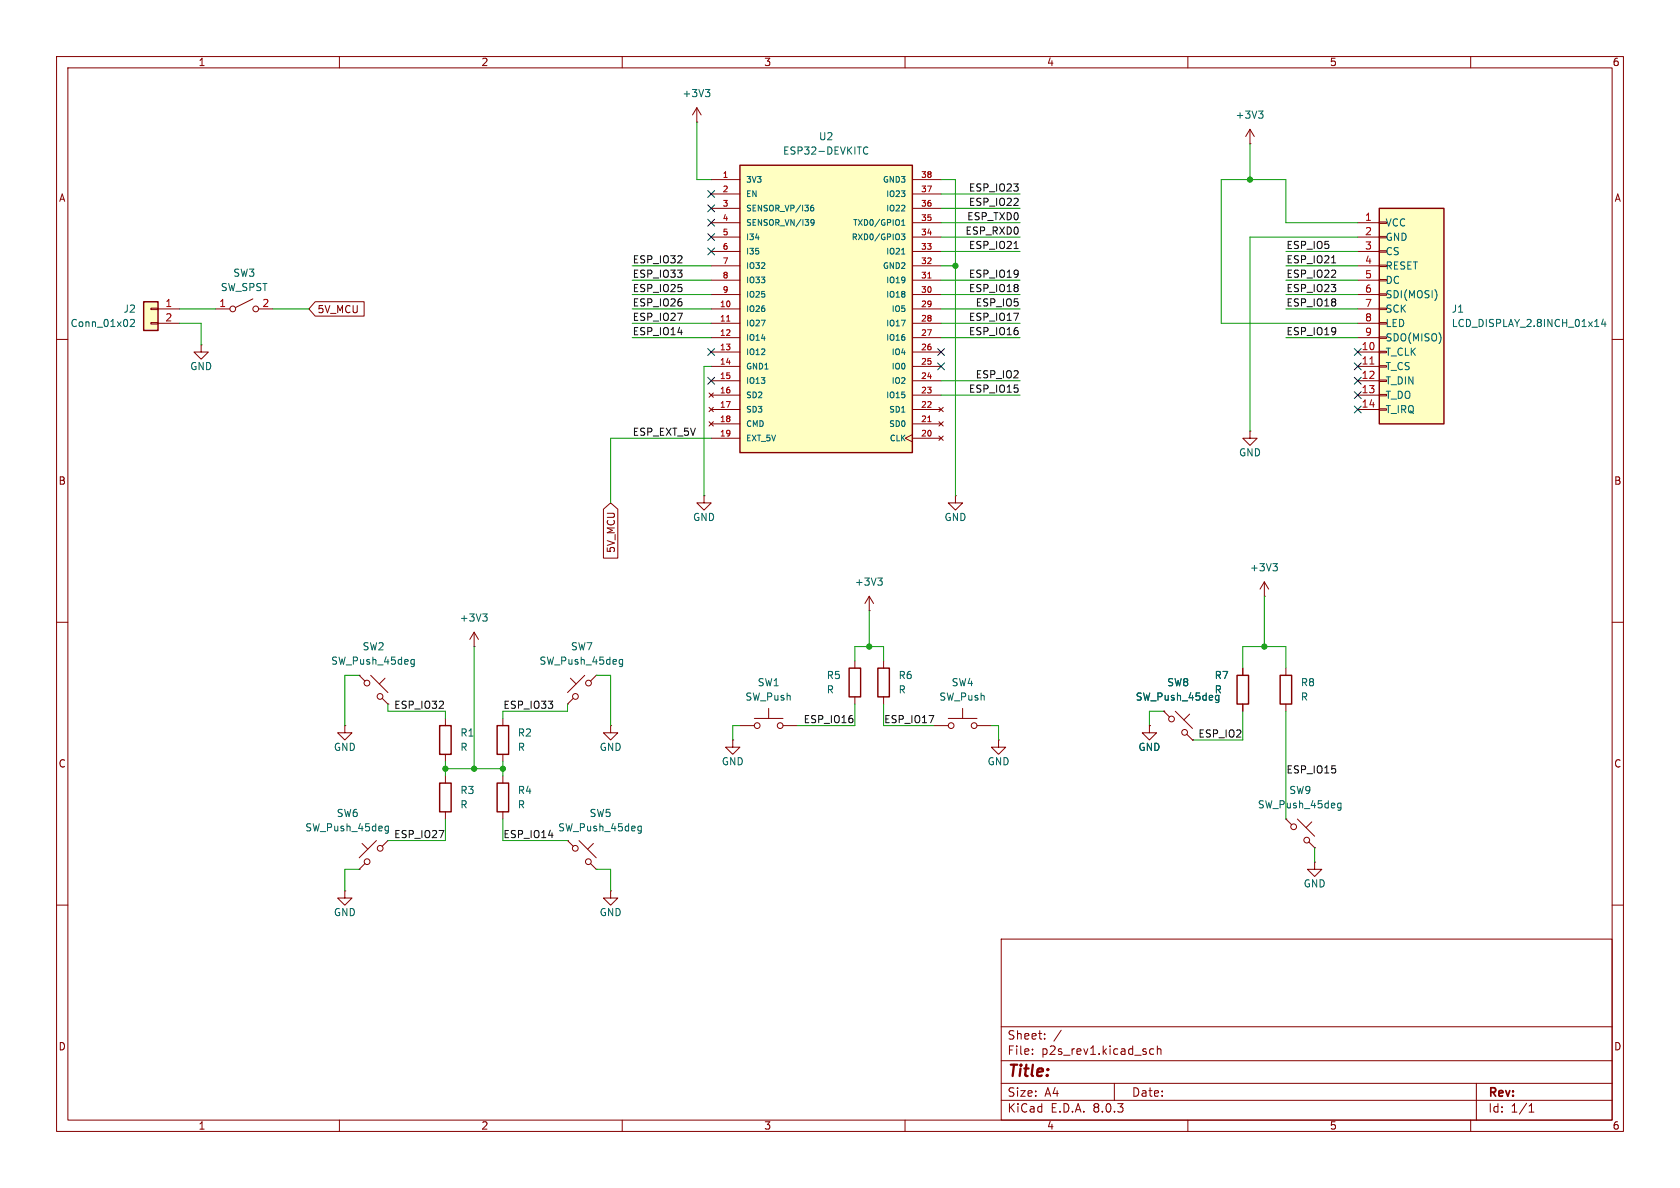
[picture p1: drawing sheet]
<svg xmlns="http://www.w3.org/2000/svg" width="297mm" height="210mm" viewBox="0 0 297 210" stroke-linecap="round" stroke-linejoin="round" font-family="sans-serif">
<g fill="none" stroke="#840000" stroke-width=".18">
<path d="M10 10h277v190h-277zM12 12h273v186h-273zM60 10v2M110 10v2M123.2 19.1l-.8 1.2M123.2 19.1v2.5M123.2 19.1l.8 1.2M160 10v2M210 10v2M260 10v2M123.2 21.6h.1M10 60h2"/>
<path d="M285 60h2M221 76.2v1.3h-1.3l1.3 1.2 1.2-1.2h-1.2M221 76.2h.1M124.5 87.6v1.3h1.2l-1.2 1.3-1.3-1.3h1.3M124.5 87.6h.1M168.9 87.6v1.3h1.3l-1.3 1.3-1.3-1.3h1.3M168.9 87.6h.1M10 110h2M285 110h2M107.9 128.3v1.2h1.3l-1.3 1.3-1.2-1.3h1.2M107.9 128.3h.1M129.5 130.8v1.3h1.3l-1.3 1.3-1.2-1.3h1.2"/>
<path d="M129.5 130.8h.1M10 160h2M285 160h2M177 166h108v32h-108zM60 198v2M110 198v2M160 198v2M177 194.5h108M177 191.5h108M177 187.5h108M177 181.5h108M182.5 186.3v.1"/>
<path d="M182.5 185.5v.1M184.7 183.6v.1M184.7 182.8v.1M187.6 182.1l-1.3 2M197 191.5v3M204 185.5l-.5-.1-.3 .3v.4l.2 .2h.6M204.6 185.5l.2-.1 .4 .1v.9M204.6 184.9v1.5M210 198v2M260 198v2M261 191.5v6.5M270.3 196.6h.9"/>
<path d="M270.3 195.5l.4-.4v1.5"/>
</g>
<path d="M124.7 15.8h.8l-.4 .5M125.2 16.3l.3 .2v.3l-.3 .3" fill="none" stroke="#006464" stroke-width=".18"/>
<path d="M130.8 29.2h30.5v50.8h-30.5z" fill="#ffffc2"/>
<path d="M130.8 29.2h30.5v50.8h-30.5z" fill="none" stroke="#840000" stroke-width=".25"/>
<g fill="none" stroke="#840000" stroke-width=".18">
<path d="M125.7 31.8h5.1M125.7 34.3h5.1M125.7 36.8h5.1M125.7 39.4h5.1M161.3 31.8h5.1M161.3 34.3h5.1M161.3 36.8h5.1M161.3 39.4h5.1M125.7 54.6h5.1M125.7 57.2h5.1M125.7 59.7h5.1M125.7 52.1h5.1"/>
<path d="M125.7 49.5h5.1M125.7 47h5.1M125.7 44.5h5.1M125.7 41.9h5.1M161.3 54.6h5.1M161.3 57.2h5.1M161.3 59.7h5.1M161.3 52.1h5.1M161.3 49.5h5.1M161.3 47h5.1M161.3 44.5h5.1M161.3 41.9h5.1"/>
<path d="M35.6 61v1.2h1.2l-1.2 1.3-1.3-1.3h1.3M35.6 61h.1M125.3 69.5l.8 .7M125.3 72l.8 .8M125.3 74.5l.8 .8M125.7 62.2h5.1M125.7 64.8h5.1M125.7 67.3h5.1M125.7 77.5h5.1M125.7 69.9h5.1M125.7 72.4h5.1M125.7 74.9h5.1"/>
<path d="M126.1 69.5l-.8 .7M126.1 72l-.8 .8M126.1 74.5l-.8 .8M161.3 76.8l-1.3 .7 1.3 .6M161.3 62.2h5.1M161.3 64.8h5.1M161.3 67.3h5.1M161.3 77.5h5.1M161.3 69.9h5.1M161.3 72.4h5.1M161.3 74.9h5.1M166 77.1l.8 .8"/>
<path d="M166 74.5l.8 .8M166 72l.8 .8M166.8 77.1l-.8 .8M166.8 74.5l-.8 .8M166.8 72l-.8 .8M100.3 148.6l1 1M100.3 148.6h.1M102.4 148.6l3 3M104.4 152.7l1 1M104.9 149.1l-1 1M105.4 153.7h.1M107.9 157.5v1.3h1.3l-1.3 1.2-1.2-1.2h1.2"/>
<path d="M107.9 157.5h.1"/>
<circle cx="101.7" cy="150" r=".51"/>
<circle cx="104" cy="152.3" r=".51"/>
</g>
<path d="M128.5 56.8h.5M164 49.1h.6M164 74.5h.6" fill="none" stroke="#a90000" stroke-width=".18"/>
<path d="M143.3 39l.2-.2 .4 .2v.6l-.2 .2h-.3M143.3 39.3l.2 .1 .4-.1M143.8 36.3h-.3l-.2 .2v.6l.2 .2 .3-.1v-.5h-.3l-.2 .2M153.4 26.1a.6 .6 0 0 0-.8 .4 .6 .6 0 0 0 .6 .7l.2-.1M159.4 39.8h.6M159.4 39.1l.3-.3v1M159.4 41.4h.6l-.4 .3 .3 .1v.5l-.1 .1-.4-.1M159.4 44.9h.6M112.8 146.8l.2 .1 .4-.1M113.4 146v1.1l-.3 .2-.3-.1M113.4 146.1l-.4-.1-.2 .2" fill="none" stroke="#006464" stroke-width=".18"/>
<path d="M25.4 53.3h2.5v5.1h-2.5z" fill="#ffffc2"/>
<g fill="none" stroke="#840000" stroke-width=".18">
<path d="M221 25.4h.1M221 22.9l.7 1.2M221 22.9v2.5M221 22.9l-.8 1.2M26.7 57h1.2v.3h-1.2zM26.7 54.5h1.2v.2h-1.2zM27.9 54.6h3.8M27.9 57.2h3.8M38.1 54.6h2.5M44.7 52.8l-3 1.6M45.7 54.6h2.6M63.5 119.4l1 1"/>
<path d="M63.5 119.4h.1M65.5 119.4l3.1 3M68.1 119.9l-1 1M83.8 114.3h.1M83.8 111.8l-.7 1.2M83.8 111.8v2.5M83.8 111.8l.8 1.2M100.8 119.9l1.1 1M103.4 119.4l-3.1 3M105.4 119.4l-1 1M105.4 119.4h.1M61 128.3v1.2h1.2l-1.2 1.3-1.3-1.3h1.3"/>
<path d="M61 128.3h.1M67.6 123.4l1 1.1M68.6 124.5h.1M78.7 127v1.3M78.7 133.4v1.2M78.7 137.2v1.2M88.9 127v1.3M88.9 133.4v1.2M88.9 137.2v1.2M100.3 124.5h.1M101.3 123.4l-1 1.1M63.5 153.7h.1"/>
<path d="M64 149.1l1 1M64.5 152.7l-1 1M66.5 148.6l-3 3M68.6 148.6l-1 1M68.6 148.6h.1M78.7 143.5v1.3M88.9 143.5v1.3"/>
<circle cx="41.1" cy="54.6" r=".51"/>
<circle cx="45.2" cy="54.6" r=".51"/>
<circle cx="64.9" cy="120.8" r=".51"/>
<circle cx="67.2" cy="123.1" r=".51"/>
<circle cx="101.7" cy="123.1" r=".51"/>
<circle cx="104" cy="120.8" r=".51"/>
<circle cx="64.9" cy="152.3" r=".51"/>
<circle cx="67.2" cy="150" r=".51"/>
</g>
<path d="M25.4 53.3h2.5v5.1h-2.5zM77.7 128.3h2.1v5.1h-2.1zM77.7 138.4h2.1v5.1h-2.1zM87.9 128.3h2v5.1h-2zM87.9 138.4h2v5.1h-2z" fill="none" stroke="#840000" stroke-width=".25"/>
<g fill="none" stroke="#006464" stroke-width=".18">
<path d="M222.5 19.6h.8l-.4 .5M223 20.1l.3 .3v.3l-.3 .2M23.1 56.6l.4-.1 .3 .3-.8 .9h.8M72.7 117.3l.2 .1h.3M73.2 116.6v1l-.2 .2h-.3M73.2 116.6h-.3l-.2 .1M85.3 108.5h.8l-.4 .5M85.9 109l.2 .3v.3l-.2 .2M109.5 117.3l.2 .1h.4M110.1 116.6v1l-.3 .2h-.3M110.1 116.6h-.4l-.2 .1M68.1 146.8l.2 .1 .4-.1"/>
<path d="M68.7 146v1.1l-.3 .2-.3-.1M68.7 146.1l-.4-.1-.2 .2"/>
</g>
<path d="M243.8 36.8h11.5v38.1h-11.5z" fill="#ffffc2"/>
<g fill="none" stroke="#840000" stroke-width=".18">
<path d="M240 39.4h3.8M243.8 39.2h1.3v.3h-1.3zM55.7 53.3h8.7v2.6h-8.7l-1.1-1.3zM240 41.9h3.8M240 44.5h3.8M240 47h3.8M240 49.5h3.8M240 52.1h3.8M240 54.6h3.8M240 57.2h3.8M240 59.7h3.8M243.8 59.6h1.3v.2h-1.3z"/>
<path d="M243.8 57h1.3v.3h-1.3zM243.8 54.5h1.3v.2h-1.3zM243.8 51.9h1.3v.3h-1.3zM243.8 49.4h1.3v.3h-1.3zM243.8 46.9h1.3v.2h-1.3zM243.8 44.3h1.3v.3h-1.3zM243.8 41.8h1.3v.2h-1.3zM240 62.2h3.8M240 64.8h3.8M240 67.3h3.8M240 69.9h3.8M240 72.4h3.8"/>
<path d="M243.8 72.3h1.3v.2h-1.3zM243.8 69.7h1.3v.3h-1.3zM243.8 67.2h1.3v.2h-1.3zM243.8 64.6h1.3v.3h-1.3zM243.8 62.1h1.3v.3h-1.3zM106.7 90l1.2-1.1 1.3 1.1v8.7h-2.5zM151.1 116.8v1.3M153.7 108h.1M153.7 105.4l-.8 1.3M153.7 105.4v2.6M153.7 105.4l.7 1.3M156.2 116.8v1.3"/>
<path d="M219.7 118.1v1.3M223.5 105.4h.1M223.5 102.9l-.7 1.2M223.5 102.9v2.5M223.5 102.9l.8 1.2M227.3 118.1v1.3M130.8 128.3h2.5M133.3 127h5.1M135.9 125.2v1.8M138.4 128.3h2.6M151.1 123.2v1.3M156.2 123.2v1.3"/>
<path d="M165.1 128.3h2.5M167.6 127h5.1M170.2 125.2v1.8M172.7 128.3h2.6M176.5 130.8v1.3h1.3l-1.3 1.3-1.2-1.3h1.2M176.5 130.8h.1M203.2 128.3v1.2h1.3l-1.3 1.3-1.3-1.3h1.3M203.2 128.3h.1M205.7 125.7l1.1 1M205.7 125.7h.1M207.8 125.7l3 3.1M209.8 129.8l1 1"/>
<path d="M210.3 126.2l-1 1.1M210.8 130.8h.1M219.7 124.5v1.2M227.3 124.5v1.2M61 157.5v1.3h1.2l-1.2 1.2-1.3-1.2h1.3M61 157.5h.1M227.3 144.8l1 1M227.3 144.8h.1M229.4 144.8l3 3M231.4 148.8l1 1.1M231.9 145.3l-1 1M232.4 149.9h.1"/>
<path d="M232.4 152.4v1.3h1.3l-1.3 1.2-1.3-1.2h1.3M232.4 152.4h.1"/>
<circle cx="133.9" cy="128.3" r=".51"/>
<circle cx="137.9" cy="128.3" r=".51"/>
<circle cx="168.1" cy="128.3" r=".51"/>
<circle cx="172.2" cy="128.3" r=".51"/>
<circle cx="207.1" cy="127.1" r=".51"/>
<circle cx="209.4" cy="129.5" r=".51"/>
<circle cx="228.7" cy="146.2" r=".51"/>
<circle cx="231" cy="148.5" r=".51"/>
</g>
<path d="M243.8 36.8h11.5v38.1h-11.5zM150.1 118.1h2v5.1h-2zM155.2 118.1h2v5.1h-2zM218.7 119.4h2v5.1h-2zM226.3 119.4h2v5.1h-2z" fill="none" stroke="#840000" stroke-width=".25"/>
<path d="M242.2 64.4h.7" fill="none" stroke="#a90000" stroke-width=".18"/>
<path d="M254 51.7v.9M283.4 56.4l-.3 .9h.8M283.7 56.9v.8M225 99.6h.8l-.4 .5M155.2 102.2h.8l-.5 .5M155.7 102.7l.3 .2v.3l-.3 .2M225.6 100.1l.2 .3v.3l-.2 .2M214.9 123.6l.2 .2 .4-.1M215.5 122.9v1.1l-.3 .2-.3-.1M236.5 142.7l.2 .1h.4M237.1 142v1l-.3 .2h-.3M237.1 142h-.4l-.2 .1" fill="none" stroke="#006464" stroke-width=".18"/>
<path d="M179.3 43.9h.7M235.4 46.5h.7" fill="none" stroke="#0f0f0f" stroke-width=".18"/>
<g fill="none" stroke="#009600" stroke-width=".18">
<path d="M123.2 21.6v10.2h2.5M166.4 31.8h2.5v55.8M166.4 36.8h13.9M166.4 34.3h13.9M166.4 39.4h13.9M221 25.4v6.4M240 39.4h-12.7v-7.6h-11.4v25.4h24.1M31.7 54.6h6.4M31.7 57.2h3.9v3.8M48.3 54.6h6.3M111.8 59.7h13.9M111.8 54.6h13.9"/>
<path d="M111.8 57.2h13.9M111.8 52.1h13.9M111.8 49.5h13.9M111.8 47h13.9M166.4 59.7h13.9M166.4 54.6h13.9M166.4 57.2h13.9M166.4 52.1h13.9M166.4 49.5h13.9M166.4 47h2.5M166.4 44.5h13.9M166.4 41.9h13.9"/>
<path d="M227.3 59.7h12.7M227.3 54.6h12.7M227.3 52.1h12.7M227.3 49.5h12.7M227.3 47h12.7M227.3 44.5h12.7M240 41.9h-19v34.3M125.7 77.5h-17.8v11.4M125.7 64.8h-1.2v22.8M166.4 69.9h13.9M166.4 67.3h13.9M63.5 119.4h-2.5v8.9"/>
<path d="M83.8 114.3v21.6M105.4 119.4h2.5v8.9M151.1 116.8v-2.5h5.1v2.5M153.7 108v6.3M219.7 118.1v-3.8h7.6v3.8M223.5 105.4v8.9M68.6 124.5v1.2h10.1v1.3M78.7 135.9h10.2M78.7 134.6v2.6M88.9 134.6v2.6M100.3 124.5v1.2h-11.4v1.3M130.8 128.3h-1.3v2.5"/>
<path d="M151.1 124.5v3.8h-10.1M156.2 124.5v3.8h8.9M175.3 128.3h1.2v2.5M205.7 125.7h-2.5v2.6M219.7 125.7v5.1h-8.9M227.3 125.7v19.1M63.5 153.7h-2.5v3.8M78.7 144.8v3.8h-10.1M88.9 144.8v3.8h11.4M105.4 153.7h2.5v3.8M232.4 149.9v2.5"/>
</g>
<g fill="none" stroke="#000084" stroke-width=".18">
<path d="M125.1 36.2l1.2 1.2M125.1 33.7l1.2 1.2M125.1 38.8l1.2 1.2M126.3 36.2l-1.2 1.2M126.3 33.7l-1.2 1.2M126.3 38.8l-1.2 1.2M125.1 41.3l1.2 1.2M125.1 43.8l1.2 1.3M126.3 41.3l-1.2 1.2M126.3 43.8l-1.2 1.3M125.1 61.6l1.2 1.2M125.1 66.7l1.2 1.2"/>
<path d="M126.3 61.6l-1.2 1.2M126.3 66.7l-1.2 1.2M165.8 61.6l1.2 1.2M165.8 64.2l1.2 1.2M167 61.6l-1.2 1.2M167 64.2l-1.2 1.2M239.4 69.2l1.2 1.3M239.4 61.6l1.2 1.2M239.4 64.2l1.2 1.2M239.4 66.7l1.2 1.2M239.4 71.8l1.2 1.2M240.6 69.2l-1.2 1.3"/>
<path d="M240.6 61.6l-1.2 1.2M240.6 64.2l-1.2 1.2M240.6 66.7l-1.2 1.2M240.6 71.8l-1.2 1.2"/>
</g>
<g fill="#009600" stroke="#009600" stroke-width=".18">
<circle cx="168.9" cy="47" r=".46"/>
<circle cx="221" cy="31.8" r=".46"/>
<circle cx="223.5" cy="114.3" r=".46"/>
<circle cx="78.7" cy="135.9" r=".46"/>
<circle cx="83.8" cy="135.9" r=".46"/>
<circle cx="88.9" cy="135.9" r=".46"/>
<circle cx="153.7" cy="114.3" r=".46"/>
</g>
<text font-size="2.8" fill="#840000" x="178" y="190.9">Title:</text>
<g font-size="2.1" fill="#840000">
<text x="178" y="184">Sheet:</text>
<text x="178" y="186.7">File:</text>
<text x="184.1" y="186.7">p2s_rev1.kicad_sch</text>
<text x="178" y="196.9">KiCad</text>
<text x="178" y="194.1">Size:</text>
<text x="184.7" y="194.1">A4</text>
<text x="185.7" y="196.9">E.D.A.</text>
<text x="193.3" y="196.9">8.0.3</text>
<text x="200" y="194.1">Date:</text>
<text x="263" y="194.3">Rev:</text>
<text x="263" y="196.9">Id:</text>
<text x="267.1" y="196.9">1/1</text>
</g>
<g font-size="1.8" fill="#840000">
<text x="35" y="11.9">1</text>
<text x="85" y="11.9">2</text>
<text x="135" y="11.9">3</text>
<text x="185" y="11.9">4</text>
<text x="235" y="11.9">5</text>
<text x="285" y="11.9">6</text>
<text x="10.3" y="35.9">A</text>
<text x="285.3" y="35.9">A</text>
<text x="56" y="55.6">5V_MCU</text>
<text x="10.3" y="85.9">B</text>
<text x="285.3" y="85.9">B</text>
<text x="108.9" y="97.8" transform="rotate(-90 108.9 97.8)">5V_MCU</text>
<text x="10.3" y="135.9">C</text>
<text x="285.3" y="135.9">C</text>
<text x="10.3" y="185.9">D</text>
<text x="285.3" y="185.9">D</text>
<text x="35" y="199.9">1</text>
<text x="85" y="199.9">2</text>
<text x="135" y="199.9">3</text>
<text x="185" y="199.9">4</text>
<text x="235" y="199.9">5</text>
<text x="285" y="199.9">6</text>
</g>
<g font-size="1.8" fill="#006464">
<text x="120.5" y="17.4">+3V3</text>
<text x="218.3" y="21.2">+3V3</text>
<text x="138.3" y="27.5">ESP32-DEVKITC</text>
<text x="144.7" y="25">U2</text>
<text x="244.9" y="40.2">VCC</text>
<text x="244.9" y="42.8">GND</text>
<text x="244.9" y="45.3">CS</text>
<text x="244.9" y="47.9">RESET</text>
<text x="38.9" y="51.7">SW_SPST</text>
<text x="41.1" y="49.1">SW3</text>
<text x="244.9" y="50.4">DC</text>
<text x="244.9" y="52.9">SDI(MOSI)</text>
<text x="12.4" y="58">Conn_01x02</text>
<text x="21.7" y="55.5">J2</text>
<text x="244.9" y="55.5">SCK</text>
<text x="244.9" y="58">LED</text>
<text x="256.6" y="55.5">J1</text>
<text x="256.6" y="58">LCD_DISPLAY_2.8INCH_01x14</text>
<text x="33.5" y="65.6">GND</text>
<text x="244.9" y="63.1">T_CLK</text>
<text x="244.9" y="65.6">T_CS</text>
<text x="244.9" y="60.6">SDO(MISO)</text>
<text x="244.9" y="68.2">T_DIN</text>
<text x="244.9" y="70.7">T_DO</text>
<text x="244.9" y="73.3">T_IRQ</text>
<text x="218.9" y="80.9">GND</text>
<text x="122.4" y="92.3">GND</text>
<text x="166.9" y="92.3">GND</text>
<text x="220.9" y="101.2">+3V3</text>
<text x="151" y="103.7">+3V3</text>
<text x="81.2" y="110.1">+3V3</text>
<text x="58.4" y="117.7">SW_Push_45deg</text>
<text x="64" y="115.2">SW2</text>
<text x="95.3" y="117.7">SW_Push_45deg</text>
<text x="100.8" y="115.2">SW7</text>
<text x="131.7" y="124.1">SW_Push</text>
<text x="133.9" y="121.5">SW1</text>
<text x="146.1" y="120.2">R5</text>
<text x="146.1" y="122.8">R</text>
<text x="158.8" y="120.2">R6</text>
<text x="158.8" y="122.8">R</text>
<text x="166" y="124.1">SW_Push</text>
<text x="168.1" y="121.5">SW4</text>
<text x="200.7" y="124.1">SW_Push_45deg</text>
<text x="206.2" y="121.5">SW8</text>
<text x="214.6" y="120.2">R7</text>
<text x="214.6" y="122.8">R</text>
<text x="229.9" y="121.5">R8</text>
<text x="229.9" y="124.1">R</text>
<text x="81.3" y="130.4">R1</text>
<text x="91.4" y="130.4">R2</text>
<text x="58.9" y="132.9">GND</text>
<text x="81.3" y="132.9">R</text>
<text x="91.4" y="132.9">R</text>
<text x="105.9" y="132.9">GND</text>
<text x="127.5" y="135.5">GND</text>
<text x="174.5" y="135.5">GND</text>
<text x="201.2" y="132.9">GND</text>
<text x="81.3" y="140.6">R3</text>
<text x="81.3" y="143.1">R</text>
<text x="91.4" y="140.6">R4</text>
<text x="91.4" y="143.1">R</text>
<text x="222.3" y="143.1">SW_Push_45deg</text>
<text x="227.8" y="140.6">SW9</text>
<text x="53.9" y="147.2">SW_Push_45deg</text>
<text x="59.4" y="144.6">SW6</text>
<text x="98.6" y="147.2">SW_Push_45deg</text>
<text x="104.1" y="144.6">SW5</text>
<text x="230.4" y="157.1">GND</text>
<text x="58.9" y="162.2">GND</text>
<text x="105.9" y="162.2">GND</text>
</g>
<g font-size="1.8" fill="#0f0f0f">
<text x="171.2" y="33.9">ESP_IO23</text>
<text x="170.6" y="41.6">ESP_RXD0</text>
<text x="170.9" y="39">ESP_TXD0</text>
<text x="171.2" y="36.5">ESP_IO22</text>
<text x="111.8" y="46.6">ESP_IO32</text>
<text x="171.2" y="44.1">ESP_IO21</text>
<text x="227.3" y="44.1">ESP_IO5</text>
<text x="227.3" y="46.6">ESP_IO21</text>
<text x="111.8" y="51.7">ESP_IO25</text>
<text x="111.8" y="49.2">ESP_IO33</text>
<text x="171.2" y="49.2">ESP_IO19</text>
<text x="171.2" y="51.7">ESP_IO18</text>
<text x="227.3" y="51.7">ESP_IO23</text>
<text x="227.3" y="49.2">ESP_IO22</text>
<text x="111.8" y="59.3">ESP_IO14</text>
<text x="111.8" y="54.3">ESP_IO26</text>
<text x="111.8" y="56.8">ESP_IO27</text>
<text x="171.2" y="56.8">ESP_IO17</text>
<text x="171.2" y="59.3">ESP_IO16</text>
<text x="172.4" y="54.3">ESP_IO5</text>
<text x="227.3" y="54.3">ESP_IO18</text>
<text x="227.3" y="59.3">ESP_IO19</text>
<text x="171.2" y="69.5">ESP_IO15</text>
<text x="172.4" y="67">ESP_IO2</text>
<text x="111.8" y="77.1">ESP_EXT_5V</text>
<text x="69.6" y="125.4">ESP_IO32</text>
<text x="88.9" y="125.4">ESP_IO33</text>
<text x="142" y="127.9">ESP_IO16</text>
<text x="156.2" y="127.9">ESP_IO17</text>
<text x="211.8" y="130.5">ESP_IO2</text>
<text x="227.3" y="136.8">ESP_IO15</text>
<text x="69.6" y="148.2">ESP_IO27</text>
<text x="88.9" y="148.2">ESP_IO14</text>
</g>
<g font-size="1.8" fill="#a90000">
<text x="241.2" y="39.1">1</text>
<text x="241.2" y="41.7">2</text>
<text x="241.2" y="44.2">3</text>
<text x="241.2" y="46.7">4</text>
<text x="241.2" y="49.3">5</text>
<text x="241.2" y="51.8">6</text>
<text x="29.1" y="54.4">1</text>
<text x="29.1" y="56.9">2</text>
<text x="38.7" y="54.4">1</text>
<text x="46.3" y="54.4">2</text>
<text x="241.2" y="54.4">7</text>
<text x="241.2" y="56.9">8</text>
<text x="241.2" y="59.4">9</text>
<text x="240.6" y="62">10</text>
<text x="240.6" y="64.5">11</text>
<text x="240.6" y="67.1">12</text>
<text x="240.6" y="69.6">13</text>
<text x="240.6" y="72.1">14</text>
</g>
<g font-size="1.4" fill="#a90000">
<text x="127.7" y="31.5">1</text>
<text x="127.7" y="34">2</text>
<text x="162.7" y="34">37</text>
<text x="162.7" y="31.5">38</text>
<text x="127.7" y="36.6">3</text>
<text x="127.7" y="39.1">4</text>
<text x="127.7" y="41.7">5</text>
<text x="162.7" y="36.6">36</text>
<text x="162.7" y="41.7">34</text>
<text x="162.7" y="39.1">35</text>
<text x="127.7" y="46.7">7</text>
<text x="127.7" y="44.2">6</text>
<text x="162.7" y="46.7">32</text>
<text x="162.7" y="44.2">33</text>
<text x="127.7" y="49.3">8</text>
<text x="127.7" y="51.8">9</text>
<text x="162.7" y="51.8">30</text>
<text x="162.7" y="49.3">31</text>
<text x="127.2" y="54.4">10</text>
<text x="127.2" y="56.9">11</text>
<text x="127.2" y="59.4">12</text>
<text x="162.7" y="59.4">27</text>
<text x="162.7" y="56.9">28</text>
<text x="162.7" y="54.4">29</text>
<text x="127.2" y="62">13</text>
<text x="127.2" y="64.5">14</text>
<text x="162.7" y="64.5">25</text>
<text x="162.7" y="62">26</text>
<text x="127.2" y="67.1">15</text>
<text x="127.2" y="69.6">16</text>
<text x="162.7" y="69.6">23</text>
<text x="162.7" y="67.1">24</text>
<text x="127.2" y="77.2">19</text>
<text x="127.2" y="72.1">17</text>
<text x="127.2" y="74.7">18</text>
<text x="162.7" y="77.2">20</text>
<text x="162.7" y="74.7">21</text>
<text x="162.7" y="72.1">22</text>
</g>
<g font-size="1.4" fill="#006464">
<text x="131.8" y="32.5">3V3</text>
<text x="131.8" y="35">EN</text>
<text x="156" y="32.5">GND3</text>
<text x="156.5" y="35">IO23</text>
<text x="131.8" y="37.6">SENSOR_VP/I36</text>
<text x="131.8" y="40.1">SENSOR_VN/I39</text>
<text x="150.7" y="40.1">TXD0/GPIO1</text>
<text x="156.5" y="37.6">IO22</text>
<text x="131.8" y="47.7">IO32</text>
<text x="131.8" y="42.6">I34</text>
<text x="131.8" y="45.2">I35</text>
<text x="150.4" y="42.6">RXD0/GPIO3</text>
<text x="156" y="47.7">GND2</text>
<text x="156.5" y="45.2">IO21</text>
<text x="131.8" y="50.3">IO33</text>
<text x="131.8" y="52.8">IO25</text>
<text x="156.5" y="52.8">IO18</text>
<text x="156.5" y="50.3">IO19</text>
<text x="131.8" y="55.3">IO26</text>
<text x="131.8" y="57.9">IO27</text>
<text x="156.5" y="57.9">IO17</text>
<text x="157.5" y="55.3">IO5</text>
<text x="131.8" y="60.4">IO14</text>
<text x="131.8" y="63">IO12</text>
<text x="131.8" y="65.5">GND1</text>
<text x="156.5" y="60.4">IO16</text>
<text x="157.5" y="65.5">IO0</text>
<text x="157.5" y="63">IO4</text>
<text x="131.8" y="68">IO13</text>
<text x="131.8" y="70.6">SD2</text>
<text x="156.5" y="70.6">IO15</text>
<text x="157.5" y="68">IO2</text>
<text x="131.8" y="73.1">SD3</text>
<text x="131.8" y="75.7">CMD</text>
<text x="157.1" y="75.7">SD0</text>
<text x="157.1" y="73.1">SD1</text>
<text x="131.8" y="78.2">EXT_5V</text>
<text x="157.2" y="78.2">CLK</text>
</g>
</svg>
